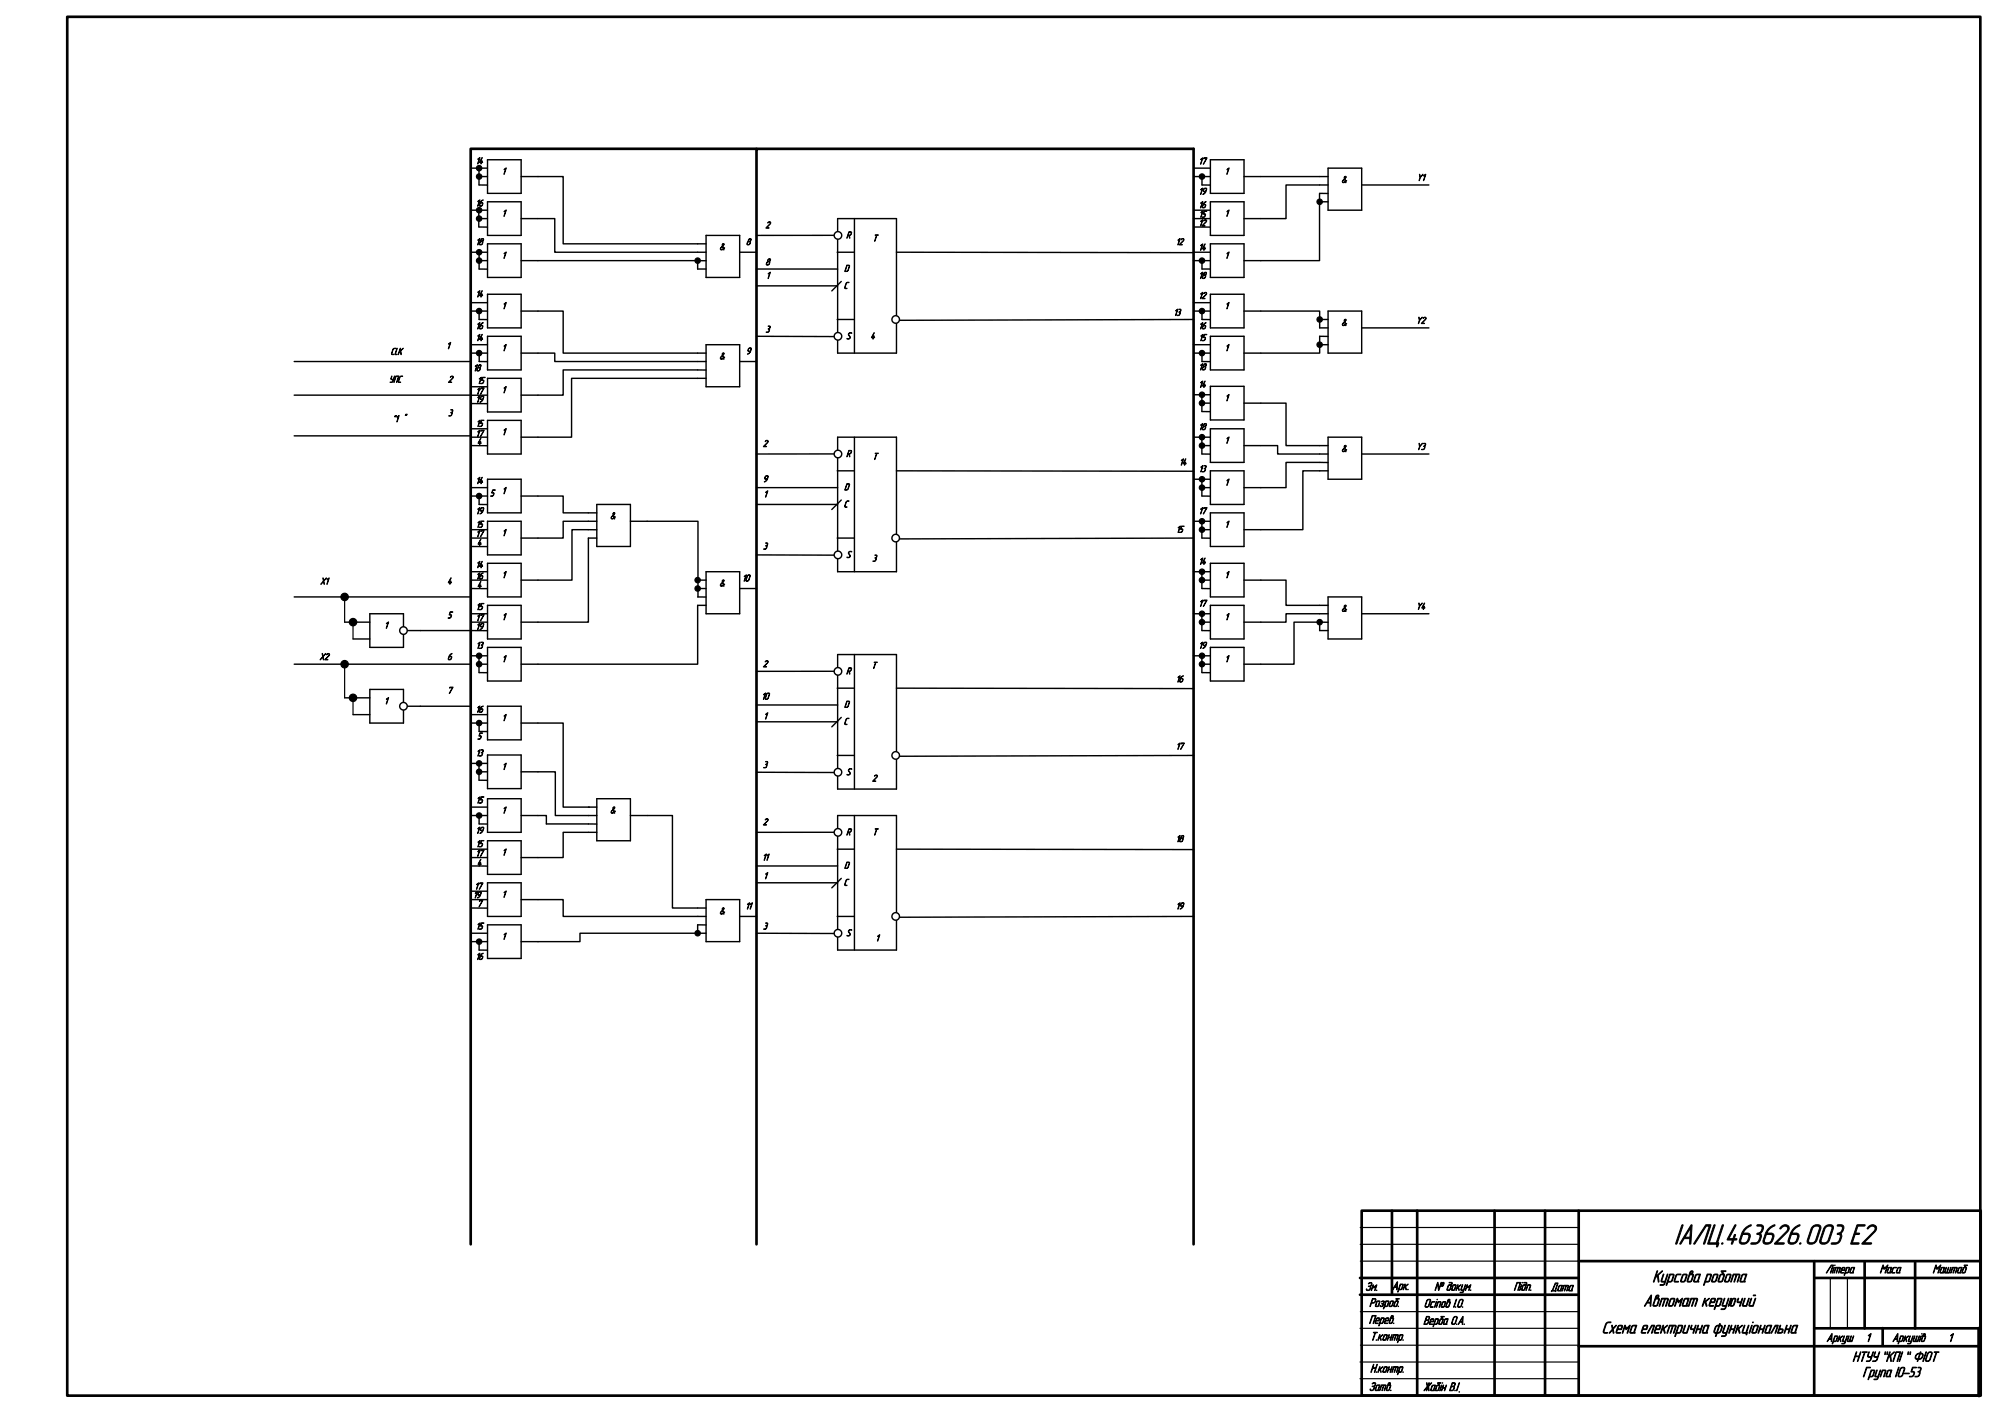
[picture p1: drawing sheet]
<svg xmlns="http://www.w3.org/2000/svg" width="594mm" height="420mm" viewBox="0 0 594 420" stroke-linecap="round" stroke-linejoin="round" font-family="sans-serif">
<path d="M225 44.2h-85v325.8M225 370v-325.7h130v325.7M589 395v-390h-569v410h569" fill="none" stroke="#000" stroke-width=".79"/>
<g fill="none" stroke="#000" stroke-width=".35">
<path d="M102.5 177.5v7.5"/>
<circle cx="102.5" cy="177.5" r="1.1"/>
</g>
<path d="M248.1 70h-23.1M249 75h5M249.1 65h17.5v40h-17.5zM254.1 65v40M266.6 75l88.4 .1M225 85h24.1M225 100l23.1 .1M249 95h5M250.2 83.7l-2.8 2.8M355 95l-87.5 .2M125 187.5h15M125 210h15" fill="none" stroke="#000" stroke-width=".42"/>
<circle cx="102.5" cy="177.5" r="1.1" fill="#000"/>
<circle cx="249.2" cy="70" r="1.13" fill="#fff"/>
<circle cx="249.2" cy="70" r="1.13" fill="none" stroke="#000" stroke-width=".42"/>
<circle cx="249.2" cy="100" r="1.13" fill="#fff"/>
<circle cx="249.2" cy="100" r="1.13" fill="none" stroke="#000" stroke-width=".42"/>
<circle cx="266.4" cy="95" r="1.13" fill="#fff"/>
<g fill="none" stroke="#000" stroke-width=".42">
<path d="M225 80h24.1M248.1 135h-23.1M249 140h5M249.1 130h17.5v40h-17.5zM254.1 130v40M266.6 140l88.4 .1M225 150h24.1M249 160h5M250.2 148.7l-2.8 2.8M355 160l-87.5 .2M225 165l23.1 .1"/>
<circle cx="266.4" cy="95" r="1.13"/>
</g>
<circle cx="105" cy="185" r="1.1" fill="#000"/>
<circle cx="105" cy="185" r="1.1" fill="none" stroke="#000" stroke-width=".35"/>
<circle cx="249.2" cy="135" r="1.13" fill="#fff"/>
<circle cx="249.2" cy="135" r="1.13" fill="none" stroke="#000" stroke-width=".42"/>
<circle cx="249.2" cy="165" r="1.13" fill="#fff"/>
<circle cx="249.2" cy="165" r="1.13" fill="none" stroke="#000" stroke-width=".42"/>
<circle cx="266.4" cy="160" r="1.13" fill="#fff"/>
<g fill="none" stroke="#000" stroke-width=".42">
<path d="M225 145h24.1M248.1 199.6h-23.1M249.1 194.6h17.5v40h-17.5zM254.1 194.6v40M225 214.6h24.1M249 204.6h5M250.2 213.3l-2.8 2.8M266.6 204.6l88.4 .2M225 229.6l23.1 .1M249 224.6h5M355 224.6l-87.5 .3"/>
<circle cx="266.4" cy="160" r="1.13"/>
</g>
<circle cx="249.2" cy="199.6" r="1.13" fill="#fff"/>
<circle cx="249.2" cy="199.6" r="1.13" fill="none" stroke="#000" stroke-width=".42"/>
<circle cx="249.2" cy="229.6" r="1.13" fill="#fff"/>
<circle cx="249.2" cy="229.6" r="1.13" fill="none" stroke="#000" stroke-width=".42"/>
<circle cx="266.4" cy="224.6" r="1.13" fill="#fff"/>
<g fill="none" stroke="#000" stroke-width=".42">
<path d="M225 209.6h24.1M248.1 247.5h-23.1M249 252.5h5M249.1 242.5h17.5v40h-17.5zM254.1 242.5v40M266.6 252.5l88.4 .1M225 262.5h24.1M225 277.5l23.1 .1M249 272.5h5M250.2 261.2l-2.8 2.8M355 272.5l-87.5 .2"/>
<circle cx="266.4" cy="224.6" r="1.13"/>
</g>
<circle cx="249.2" cy="247.5" r="1.13" fill="#fff"/>
<circle cx="249.2" cy="247.5" r="1.13" fill="none" stroke="#000" stroke-width=".42"/>
<circle cx="249.2" cy="277.5" r="1.13" fill="#fff"/>
<circle cx="249.2" cy="277.5" r="1.13" fill="none" stroke="#000" stroke-width=".42"/>
<circle cx="266.4" cy="272.5" r="1.13" fill="#fff"/>
<g fill="none" stroke="#000" stroke-width=".42">
<path d="M140 50h5M142.5 52.5h2.5M142.5 55h2.5M145 47.5h10v10h-10zM155 52.5h5M392.5 52.5h2.5M392.5 55h2.5M392.5 57.5h2.5M395 50h10v12.5h-10zM405 55h20M392.5 60h2.5M87.5 107.5h52.5"/>
<path d="M87.5 117.5h52.5M87.5 129.6h52.5M87.5 177.5h52.5M87.5 197.5h52.5M102.5 185h7.5M110 182.5h10v10h-10zM120 187.5h5M225 257.5h24.1M207.5 270h2.5M207.5 272.5h2.5M207.5 275h2.5M207.5 277.5h2.5"/>
<path d="M210 267.5h10v12.5h-10zM220 272.5h5"/>
<circle cx="266.4" cy="272.5" r="1.13"/>
</g>
<g fill="none" stroke="#000" stroke-width=".79">
<path d="M414 360v25M421.5 360v55M444.5 360v55M459.5 360v55M469.5 360v55M405 360h184.1v55h-184.1zM469.5 375h119.1M539.6 375v40M554.6 375v20M569.6 375v20M404.5 385h65M404.5 380h65"/>
<path d="M539.6 395h49.2M539.6 380h49.1M560 394.9v5.1M469.5 400.3h119.1"/>
</g>
<path d="M404.6 370h65M404.6 365h65M404.6 375h65M404.5 395h65M404.6 390h65M404.6 400h65M544.4 380v15M549.5 380v15M404.5 410h65M404.5 405h65" fill="none" stroke="#000" stroke-width=".35"/>
<path d="M588.6 395v20" fill="none" stroke="#000" stroke-width="1.1"/>
<circle cx="120" cy="187.5" r="1.13" fill="#fff"/>
<g fill="none" stroke="#000" stroke-width=".42">
<path d="M105 190h5M102.5 207.5h7.5M110 205h10v10h-10zM120 210h5"/>
<circle cx="120" cy="187.5" r="1.13"/>
</g>
<g fill="none" stroke="#000" stroke-width=".35">
<path d="M102.5 197.5v10M105 185v5"/>
<circle cx="102.5" cy="197.5" r="1.1"/>
<circle cx="105" cy="207.5" r="1.1"/>
</g>
<g fill="#000">
<circle cx="102.5" cy="197.5" r="1.1"/>
<circle cx="105" cy="207.5" r="1.1"/>
</g>
<circle cx="120" cy="210" r="1.13" fill="#fff"/>
<g fill="none" stroke="#000" stroke-width=".42">
<path d="M142.5 50v5M160 52.5h7.5v20h42.5M355 50h5M355 52.5h5M357.5 52.5v2.5h2.5M360 47.5h10v10h-10zM370 52.5h22.5M392.5 57.5v20h-22.5M392.5 55h-10v10h-12.5M140 75h5M140 62.5h5M142.4 62.5v5"/>
<path d="M142.5 65h2.5M142.5 67.5h2.5M142.5 77.5h2.5M142.5 75v5h2.5M145 72.5h10v10h-10zM145 60h10v10h-10zM155 65h10v10h45M155 77.5h52.5M207.5 77.5h2.5M207.5 77.5v2.5h2.5M210 70h10v12.5h-10zM220 75h5"/>
<path d="M355 75h5M355 62.5h5M355 65h5M355 77.5h5M355 67.5h5M357.5 77.5v2.5h2.5M360 72.5h10v10h-10zM360 60h10v10h-10zM140 90h5M140 92.5h5M142.5 92.5v2.5h2.5M145 87.5h10v10h-10z"/>
<path d="M145 100h10v10h-10zM155 92.5h12.5v12.5h42.5M355 90h5M355 92.5h5M357.5 92.5v2.5h2.5M360 87.5h10v10h-10zM360 100h10v10h-10zM370 92.5h22.5v5h2.5M392.5 95h2.5M395 92.5h10v12.5h-10zM405 97.5h20M140 102.5h5"/>
<path d="M140 105h5M140 115h5M142.5 107.5h2.5M142.5 105v2.5M145 112.5h10v10h-10zM145 117.5h-5M155 105h10v2.5h45M210 110h-42.5v7.5h-12.5M210 112.5h-40v17.5h-15M210 102.5h10v12.5h-10zM220 107.5h5M355 102.5h5"/>
<path d="M355 105h5M355 117.4h5M357.5 117.4v5M357.5 105v2.5h2.5M357.5 119.9h2.5M360 114.9h10v10h-10zM370 119.9h12.5v12.6h12.5M392.5 102.5h2.5M395 100h-2.5v5h-22.5M140 120h5M140 127.5h5M140 130h5"/>
<path d="M140 132.5h5M145 125h10v10h-10zM355 130h5M357.5 130v5M357.5 122.4h2.5M357.5 132.5h2.5M357.5 135h2.5M360 127.5h10v10h-10zM360 140h10v10h-10zM370 132.5h10v2.5h15M395 137.5h-12.5v7.5h-12.5M395 140h-7.5v17.5h-17.5"/>
<path d="M395 130h10v12.5h-10zM405 135h20M140 145h5M140 147.5h5M140 157.5h5M140 160h5M142.5 147.5v2.5h2.5M145 142.5h10v10h-10zM145 155h10v10h-10zM155 147.5h12.5v5h10M177.5 155h-10v5h-12.5M177.5 157.5h-7.4v15h-15.1"/>
<path d="M177.5 160h-2.5v25h-20M177.5 150h10v12.5h-10zM187.5 155h20.1v22.5M355 142.5h5M355 155h5M357.5 142.5v5M357.5 155v5M357.5 145h2.5M357.5 157.5h2.5M357.5 147.5h2.5M357.5 160h2.5M360 152.5h10v10h-10z"/>
<path d="M140 162.5h5M140 170h5M140 172.5h5M140 175h5M145 167.5h10v10h-10zM207.5 172.5h2.5M207.5 175h2.5M207.5 177.5h2.5M210 170h10v12.5h-10zM220 175h5M355 170h5M357.5 170v5"/>
<path d="M357.5 172.5h2.5M357.5 175h2.5M360 167.5h10v10h-10zM370 172.5h12.5v7.5h12.5M395 177.5h10v12.5h-10zM140 182.5h5M140 185h5M140 187.5h5M140 195h5M142.5 195v5h2.5M142.5 197.5h2.5M145 180h10v10h-10z"/>
<path d="M145 192.5h10v10h-10zM210 180h-2.5v17.5h-52.5M355 182.5h5M355 195h5M357.5 182.5v5M357.5 195v5M357.5 185h2.5M357.5 197.5h2.5M357.5 187.5h2.5M360 180h10v10h-10zM360 192.5h10v10h-10zM392.5 185h-7.6v12.5h-14.9"/>
<path d="M392.5 185h2.5M392.5 185v2.5h2.5M395 182.5h-12.5v2.5h-12.5M405 182.5h20M105 212.5h5M140 212.5h5M140 215h5M142.5 215v2.5h2.5M145 210h10v10h-10zM155 215h12.5v25h7.8M357.5 200h2.5M140 240h5"/>
<path d="M140 227h5M142.5 227v5h2.5M142.5 229.5h2.5M145 224.5h10v10h-10zM145 237.5h10v10h-10zM155 229.5h10.2v13h12.3M175 240h2.5M177.5 237.5h10v12.5h-10zM140 242.5h5M140 252.5h5M140 255h5M140 257.5h5"/>
<path d="M142.5 242.5v2.5h2.5M145 250h10v10h-10zM155 242.5h7.5v2.5h15M177.5 247.5h-10v7.5h-12.5M187.5 242.5h12.5v27.5h7.5M140 265h5M140 267.5h5M140 270h5M140 277.5h5M140 280h5M142.5 280v2.5h2.5M145 262.5h10v10h-10z"/>
<path d="M145 275h10v10h-10zM155 267.5h12.5v5h40M207.5 275v2.5h-35v2.5h-17.5"/>
<circle cx="120" cy="210" r="1.13"/>
</g>
<g fill="none" stroke="#000" stroke-width=".35">
<path d="M105 207.5v5"/>
<circle cx="142.5" cy="52.5" r=".8"/>
<circle cx="142.5" cy="50" r=".8"/>
<circle cx="357.5" cy="52.5" r=".8"/>
<circle cx="392.5" cy="60" r=".8"/>
<circle cx="142.5" cy="75" r=".8"/>
<circle cx="142.5" cy="65" r=".8"/>
<circle cx="142.5" cy="62.5" r=".8"/>
<circle cx="142.5" cy="77.5" r=".8"/>
<circle cx="207.5" cy="77.5" r=".8"/>
<circle cx="357.5" cy="77.5" r=".8"/>
<circle cx="142.5" cy="92.5" r=".8"/>
<circle cx="357.5" cy="92.5" r=".8"/>
<circle cx="392.5" cy="95" r=".8"/>
<circle cx="142.5" cy="105" r=".8"/>
<circle cx="357.5" cy="117.4" r=".8"/>
<circle cx="357.5" cy="105" r=".8"/>
<circle cx="357.5" cy="119.9" r=".8"/>
<circle cx="392.5" cy="102.5" r=".8"/>
<circle cx="357.5" cy="132.5" r=".8"/>
<circle cx="357.5" cy="130" r=".8"/>
<circle cx="142.5" cy="147.5" r=".8"/>
<circle cx="357.5" cy="155" r=".8"/>
<circle cx="357.5" cy="157.5" r=".8"/>
<circle cx="357.5" cy="142.5" r=".8"/>
<circle cx="357.5" cy="145" r=".8"/>
<circle cx="207.5" cy="172.5" r=".8"/>
<circle cx="207.5" cy="175" r=".8"/>
<circle cx="357.5" cy="170" r=".8"/>
<circle cx="357.5" cy="172.5" r=".8"/>
<circle cx="142.5" cy="197.5" r=".8"/>
<circle cx="142.5" cy="195" r=".8"/>
<circle cx="357.5" cy="185" r=".8"/>
<circle cx="357.5" cy="197.5" r=".8"/>
<circle cx="357.5" cy="182.5" r=".8"/>
<circle cx="357.5" cy="195" r=".8"/>
<circle cx="392.5" cy="185" r=".8"/>
<circle cx="142.5" cy="215" r=".8"/>
<circle cx="142.5" cy="229.5" r=".8"/>
<circle cx="142.5" cy="227" r=".8"/>
<circle cx="142.5" cy="242.5" r=".8"/>
<circle cx="142.5" cy="280" r=".8"/>
<circle cx="207.5" cy="277.5" r=".8"/>
</g>
<g fill="#000">
<circle cx="142.5" cy="52.5" r=".8"/>
<circle cx="142.5" cy="50" r=".8"/>
<circle cx="357.5" cy="52.5" r=".8"/>
<circle cx="392.5" cy="60" r=".8"/>
<circle cx="142.5" cy="75" r=".8"/>
<circle cx="142.5" cy="65" r=".8"/>
<circle cx="142.5" cy="62.5" r=".8"/>
<circle cx="142.5" cy="77.5" r=".8"/>
<circle cx="207.5" cy="77.5" r=".8"/>
<circle cx="357.5" cy="77.5" r=".8"/>
<circle cx="142.5" cy="92.5" r=".8"/>
<circle cx="357.5" cy="92.5" r=".8"/>
<circle cx="392.5" cy="95" r=".8"/>
<circle cx="142.5" cy="105" r=".8"/>
<circle cx="357.5" cy="117.4" r=".8"/>
<circle cx="357.5" cy="105" r=".8"/>
<circle cx="357.5" cy="119.9" r=".8"/>
<circle cx="392.5" cy="102.5" r=".8"/>
<circle cx="357.5" cy="132.5" r=".8"/>
<circle cx="357.5" cy="130" r=".8"/>
<circle cx="142.5" cy="147.5" r=".8"/>
<circle cx="357.5" cy="155" r=".8"/>
<circle cx="357.5" cy="157.5" r=".8"/>
<circle cx="357.5" cy="142.5" r=".8"/>
<circle cx="357.5" cy="145" r=".8"/>
<circle cx="207.5" cy="172.5" r=".8"/>
<circle cx="207.5" cy="175" r=".8"/>
<circle cx="357.5" cy="170" r=".8"/>
<circle cx="357.5" cy="172.5" r=".8"/>
<circle cx="142.5" cy="197.5" r=".8"/>
<circle cx="142.5" cy="195" r=".8"/>
<circle cx="357.5" cy="185" r=".8"/>
<circle cx="357.5" cy="197.5" r=".8"/>
<circle cx="357.5" cy="182.5" r=".8"/>
<circle cx="357.5" cy="195" r=".8"/>
<circle cx="392.5" cy="185" r=".8"/>
<circle cx="142.5" cy="215" r=".8"/>
<circle cx="142.5" cy="229.5" r=".8"/>
<circle cx="142.5" cy="227" r=".8"/>
<circle cx="142.5" cy="242.5" r=".8"/>
<circle cx="142.5" cy="280" r=".8"/>
<circle cx="207.5" cy="277.5" r=".8"/>
</g>
<path d="M142.9 115.8v.1" fill="none" stroke="#000" stroke-width=".3"/>
<text font-size="8.9" x="497.9" y="370">ІАЛЦ.463626.003 Е2</text>
<g font-size="5.2">
<text x="491.5" y="381.2">Курсова робота</text>
<text x="488.8" y="388.4">Автомат керуючий</text>
<text x="476.4" y="396.5">Схема електрична функціональна</text>
</g>
<g font-size="4.5">
<text x="550.9" y="404.9">НТУУ ``КПІ `` ФІОТ</text>
<text x="554" y="409.4">Група ІО-53</text>
</g>
<g font-size="3.7">
<text x="406.1" y="383.8">Зм.</text>
<text x="414" y="383.5">Арк.</text>
<text x="426.6" y="383.7">№ докум.</text>
<text x="450.2" y="383.7">Підп.</text>
<text x="461.2" y="383.9">Дата</text>
<text x="543" y="378.6">Літера</text>
<text x="559" y="378.6">Маса</text>
<text x="574.8" y="378.6">Маштаб</text>
<text x="407.2" y="388.5">Розроб.</text>
<text x="423.5" y="388.7">Осіпов І.О.</text>
<text x="407.1" y="393.6">Перев.</text>
<text x="423.3" y="393.8">Верба О.А.</text>
<text x="407.5" y="398.6">Т.контр.</text>
<text x="543.2" y="398.9">Аркуш</text>
<text x="554.9" y="398.9">1</text>
<text x="562.8" y="398.9">Аркушів</text>
<text x="579.4" y="398.9">1</text>
<text x="407.2" y="413.5">Затв.</text>
<text x="407.5" y="408.1">Н.контр.</text>
<text x="423.3" y="413.6">Жабін В.І.</text>
</g>
<g font-size="3">
<text x="141.5" y="48.8">14</text>
<text x="149.3" y="51.8">1</text>
<text x="356.5" y="48.8">17</text>
<text x="364.3" y="51.8">1</text>
<text x="421.4" y="53.7">Y1</text>
<text x="356.5" y="57.8">19</text>
<text x="398.9" y="54.3">&amp;</text>
<text x="141.5" y="61.3">16</text>
<text x="149.3" y="64.3">1</text>
<text x="356.5" y="61.8">16</text>
<text x="356.5" y="64.6">15</text>
<text x="364.3" y="64.3">1</text>
<text x="227.6" y="67.8">2</text>
<text x="251.7" y="70.8">R</text>
<text x="259.5" y="71.8">T</text>
<text x="356.5" y="67.2">12</text>
<text x="141.5" y="72.8">18</text>
<text x="149.3" y="76.8">1</text>
<text x="213.9" y="74.3">&amp;</text>
<text x="221.9" y="72.8">8</text>
<text x="349.7" y="72.8">12</text>
<text x="356.5" y="74.4">14</text>
<text x="364.3" y="76.8">1</text>
<text x="227.6" y="78.8">8</text>
<text x="227.8" y="82.8">1</text>
<text x="251.1" y="80.7">D</text>
<text x="356.5" y="82.8">18</text>
<text x="141.5" y="88.3">14</text>
<text x="250.9" y="85.8">C</text>
<text x="356.5" y="88.8">12</text>
<text x="149.3" y="91.8">1</text>
<text x="349" y="93.8">13</text>
<text x="364.3" y="91.8">1</text>
<text x="141.5" y="97.8">16</text>
<text x="141.5" y="101.3">14</text>
<text x="227.7" y="98.8">3</text>
<text x="251.7" y="100.8">S</text>
<text x="258.9" y="100.8">4</text>
<text x="356.5" y="97.8">16</text>
<text x="356.5" y="101.3">15</text>
<text x="398.9" y="96.8">&amp;</text>
<text x="421.2" y="96.2">Y2</text>
<text x="116.2" y="105.5">CLK</text>
<text x="132.8" y="103.7">1</text>
<text x="149.3" y="104.3">1</text>
<text x="213.9" y="106.8">&amp;</text>
<text x="221.9" y="105.3">9</text>
<text x="364.3" y="104.3">1</text>
<text x="115.7" y="113.7">УПС</text>
<text x="133.2" y="113.7">2</text>
<text x="140.7" y="110.3">18</text>
<text x="356.5" y="110">18</text>
<text x="141.5" y="117.2">17</text>
<text x="141.5" y="119.6">19</text>
<text x="141.9" y="114.1">15</text>
<text x="149.3" y="116.8">1</text>
<text x="356.5" y="115.2">14</text>
<text x="364.3" y="119.2">1</text>
<text x="116.7" y="125.5">“1 ”</text>
<text x="133.3" y="123.7">3</text>
<text x="141.5" y="129.8">17</text>
<text x="141.5" y="126.8">15</text>
<text x="149.3" y="129.3">1</text>
<text x="356.5" y="127.8">18</text>
<text x="364.3" y="131.8">1</text>
<text x="141.9" y="132.2">4</text>
<text x="226.9" y="132.8">2</text>
<text x="251.7" y="135.8">R</text>
<text x="259.5" y="136.7">T</text>
<text x="398.9" y="134.3">&amp;</text>
<text x="421.3" y="133.7">Y3</text>
<text x="141.5" y="143.8">14</text>
<text x="226.9" y="143.3">9</text>
<text x="350.7" y="138.3">14</text>
<text x="356.5" y="140.3">13</text>
<text x="145.7" y="147.6">5</text>
<text x="149.3" y="146.8">1</text>
<text x="227.1" y="147.8">1</text>
<text x="251.1" y="145.7">D</text>
<text x="364.3" y="144.3">1</text>
<text x="141.5" y="152.8">19</text>
<text x="181.4" y="154.3">&amp;</text>
<text x="250.9" y="150.8">C</text>
<text x="356.5" y="152.8">17</text>
<text x="141.5" y="159.6">17</text>
<text x="141.5" y="156.8">15</text>
<text x="149.3" y="159.3">1</text>
<text x="349.8" y="158.3">15</text>
<text x="364.3" y="156.8">1</text>
<text x="141.9" y="162.2">4</text>
<text x="226.9" y="163.3">3</text>
<text x="251.7" y="165.8">S</text>
<text x="259.4" y="166.9">3</text>
<text x="356.5" y="167.8">14</text>
<text x="95.2" y="173.8">X1</text>
<text x="133" y="173.7">4</text>
<text x="141.5" y="168.8">14</text>
<text x="141.5" y="172.2">16</text>
<text x="149.3" y="171.8">1</text>
<text x="220.7" y="172.8">10</text>
<text x="364.3" y="171.8">1</text>
<text x="141.9" y="174.8">4</text>
<text x="213.9" y="174.3">&amp;</text>
<text x="133.1" y="183.8">5</text>
<text x="141.5" y="184.6">17</text>
<text x="141.5" y="181.3">15</text>
<text x="149.3" y="184.3">1</text>
<text x="356.5" y="180.3">17</text>
<text x="364.3" y="184.3">1</text>
<text x="398.9" y="181.8">&amp;</text>
<text x="421.2" y="181.2">Y4</text>
<text x="114.3" y="186.8">1</text>
<text x="141.5" y="187.2">19</text>
<text x="95" y="196.2">X2</text>
<text x="133" y="196.2">6</text>
<text x="141.5" y="192.8">13</text>
<text x="149.3" y="196.8">1</text>
<text x="356.5" y="192.8">19</text>
<text x="364.3" y="196.8">1</text>
<text x="226.9" y="198.3">2</text>
<text x="251.7" y="200.5">R</text>
<text x="259.2" y="198.8">T</text>
<text x="349.7" y="202.8">16</text>
<text x="114.3" y="209.3">1</text>
<text x="133" y="206.2">7</text>
<text x="226.5" y="208">10</text>
<text x="141.5" y="211.8">16</text>
<text x="149.3" y="214.3">1</text>
<text x="227.1" y="213.8">1</text>
<text x="250.9" y="215.5">C</text>
<text x="251.1" y="210.4">D</text>
<text x="141.9" y="219.8">5</text>
<text x="141.5" y="224.8">13</text>
<text x="349.7" y="222.8">17</text>
<text x="149.3" y="228.8">1</text>
<text x="226.9" y="228.3">3</text>
<text x="251.7" y="230.5">S</text>
<text x="259.4" y="232.3">2</text>
<text x="141.5" y="238.8">15</text>
<text x="149.3" y="241.8">1</text>
<text x="181.4" y="241.8">&amp;</text>
<text x="226.9" y="245.3">2</text>
<text x="141.5" y="247.8">19</text>
<text x="141.5" y="251.8">15</text>
<text x="251.7" y="248.3">R</text>
<text x="259.5" y="248.3">T</text>
<text x="349.7" y="250.3">18</text>
<text x="141.5" y="254.6">17</text>
<text x="141.9" y="257.4">4</text>
<text x="149.3" y="254.3">1</text>
<text x="226.7" y="255.8">11</text>
<text x="227.1" y="261.3">1</text>
<text x="250.9" y="263.3">C</text>
<text x="251.1" y="258.2">D</text>
<text x="140.7" y="267">19</text>
<text x="141.1" y="264.4">17</text>
<text x="141.9" y="269.6">7</text>
<text x="149.3" y="266.8">1</text>
<text x="213.9" y="271.8">&amp;</text>
<text x="221.7" y="270.3">11</text>
<text x="349.7" y="270.3">19</text>
<text x="141.5" y="276.3">15</text>
<text x="149.3" y="279.3">1</text>
<text x="226.9" y="276.3">3</text>
<text x="251.7" y="278.3">S</text>
<text x="260.4" y="279.8">1</text>
<text x="141.5" y="285.3">16</text>
</g>
</svg>
